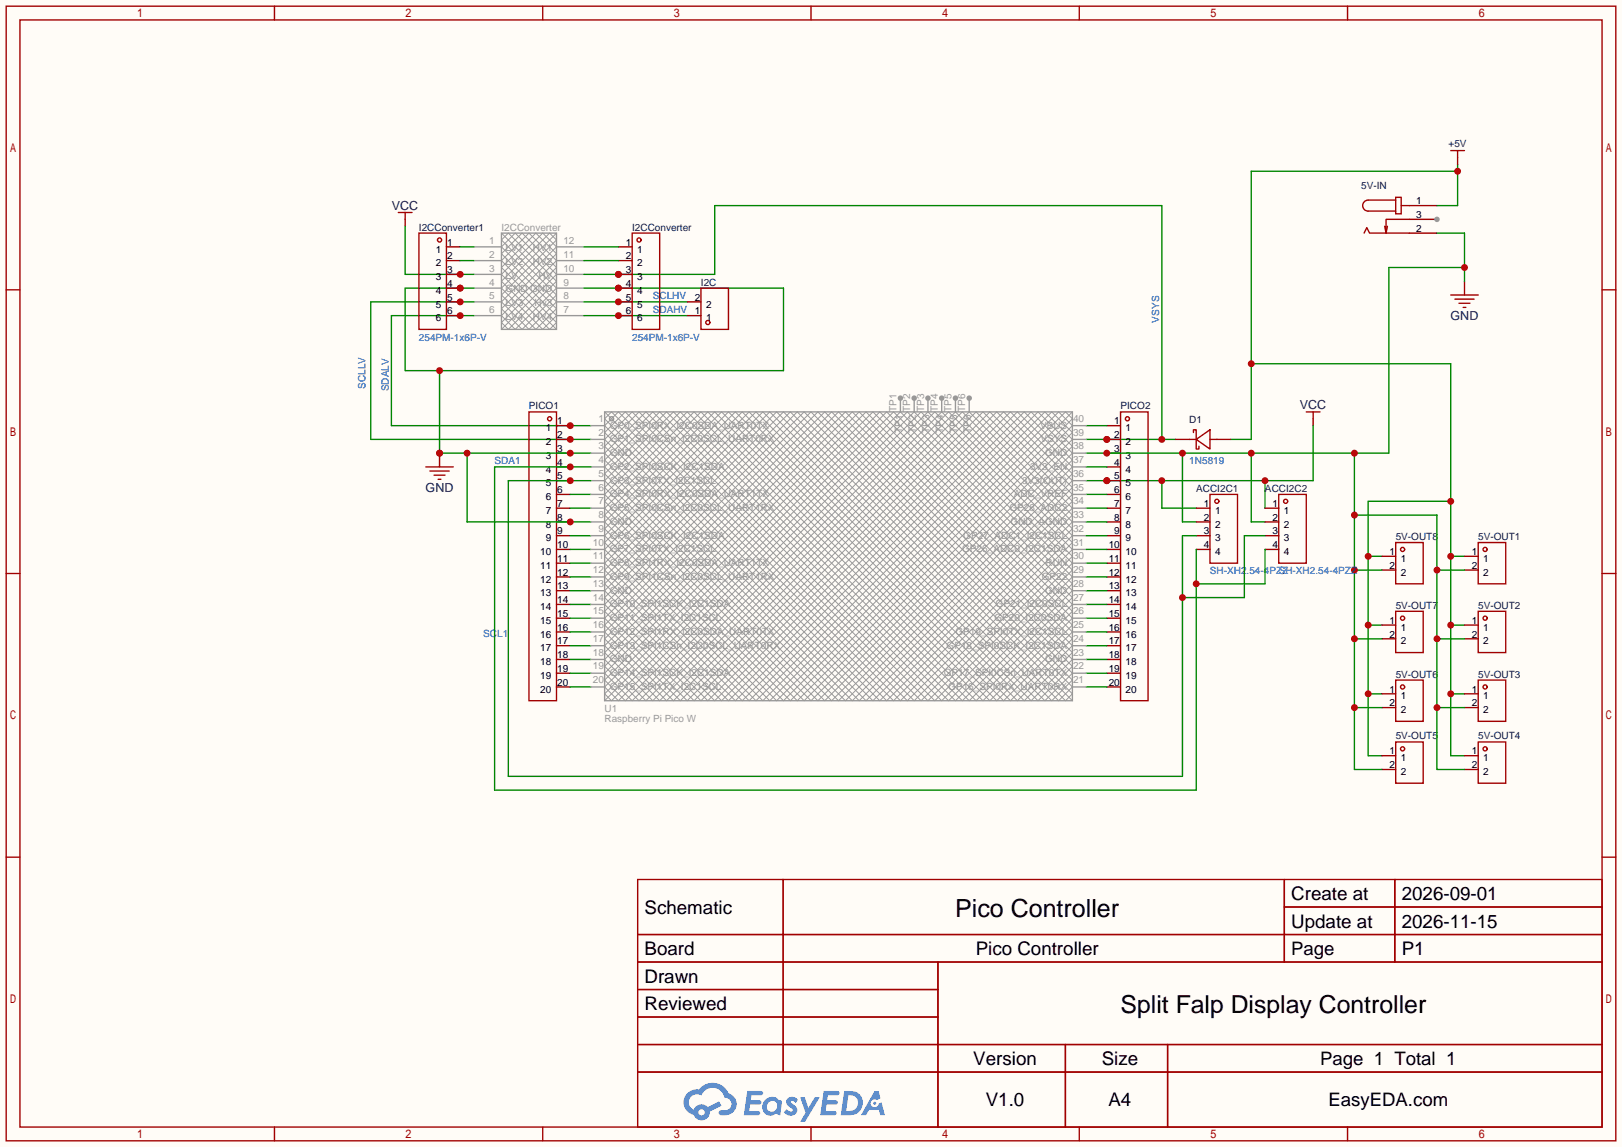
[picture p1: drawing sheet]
<svg xmlns="http://www.w3.org/2000/svg" width="299mm" height="212mm" viewBox="0 0 299 212" stroke-linecap="round" stroke-linejoin="round" font-family="sans-serif">
<path d="M0 0h299.5v211.8h-299.5z" fill="#fffcf7"/>
<g fill="none" stroke="#a10000" stroke-width=".25">
<path d="M1.1 1.1h297.2v209.6h-297.2zM3.7 3.7h292.1v204.5h-292.1zM50.7 1.1v2.6M100.2 1.1v2.6M149.7 1.1v2.6M199.3 1.1v2.6M248.8 1.1v2.6M1.1 53.5h2.6M295.8 53.5h2.5M1.1 105.9h2.6M295.8 105.9h2.5M1.1 158.3h2.6"/>
<path d="M295.8 158.3h2.5M117.7 162.4h178.1v45.8h-178.1zM117.7 172.6h178.1M117.7 177.7h178.1M144.6 162.4v35.6M173.2 177.7v30.5M237.1 162.4v15.3M237.1 167.5h58.7M257.5 162.4v15.3M117.7 182.8h55.5M117.7 192.9h178.1M117.7 187.8h55.5"/>
<path d="M117.7 198h178.1M196.7 192.9v15.3M215.6 192.9v15.3M50.7 208.2v2.5M100.2 208.2v2.5M149.7 208.2v2.5M199.3 208.2v2.5M248.8 208.2v2.5"/>
</g>
<g fill="#5487ff">
<path d="M145.5 202.8a1.3 1.3 0 0 1 1.8 .3l-.4 .6a.54 .54 0 0 0-.9-.2l.1 .2a1.58 1.58 0 0 1 1.1 1.6 1.43 1.43 0 0 1-2.5 .1l.5-.6a.64 .64 0 0 0 .5 .5 .64 .64 0 0 0 .7-.3l-.2-.2a1.6 1.6 0 0 1-1-1.6z"/>
<path d="M147.7 202.7h.9l.7 1.9 1.1-1.9h.9l-2.7 4.5h-.9l1-1.7z"/>
<path d="M138 201.5h1.6a1.31 1.31 0 0 1 1.2 .2 .4 .4 0 0 1-.3 .6h-1.8l-.1 .9h1.6a.4 .4 0 0 1 .4 .4 .4 .4 0 0 1-.4 .4h-1.7l-.2 1.2h.8a1.23 1.23 0 0 1 1.2 .2 .39 .39 0 0 1-.3 .6h-2.7z"/>
<path d="M152.1 201.5h1.6a1.32 1.32 0 0 1 1.3 .2 .39 .39 0 0 1-.4 .6h-1.7l-.2 .9h1.7a.4 .4 0 0 1 .3 .4 .4 .4 0 0 1-.4 .4h-1.7l-.2 1.2h.8a1.23 1.23 0 0 1 1.2 .2 .39 .39 0 0 1-.3 .6h-2.7z"/>
<path d="M161.5 201.5h.7l.4 1.3-.7 .4a.75 .75 0 0 0-1.1 .3 .75 .75 0 0 0 .5 1 .75 .75 0 0 0 .9-.6l.6-.3 .6 2.4h-.9l-.2-1h-1.9l-.5 1h-.9z"/>
<path d="M155.9 201.5l-.7 4.5h1.5a2.27 2.27 0 0 0 2.6-2.3 2.27 2.27 0 0 0-2.7-2.2zM156.6 202.3a1.5 1.5 0 0 1 1.8 1.5 1.5 1.5 0 0 1-1.9 1.4h-.3z"/>
<path d="M141.3 203.1a1.62 1.62 0 0 0-.4 2.1 1.62 1.62 0 0 0 2 .7l.4-.3 .3 .3 .5 .1 .3-2.5-.2-.3h-.4a1.58 1.58 0 0 0-2.5-.1zM141.9 203.6a.99 .99 0 0 1 1.6 .3 .99 .99 0 0 1-.9 1.4 .94 .94 0 0 1-1-.5 .94 .94 0 0 1 .3-1.2z"/>
<path d="M126.9 201.9a2.37 2.37 0 0 0 1.2 4 1.54 1.54 0 0 0 1.7 1 1.54 1.54 0 0 0 1.3-1.6l2.1-1.1-.5-.8-2 1.1a1.57 1.57 0 0 0-2.6 .4 1.5 1.5 0 0 1-.8-2.1 1.5 1.5 0 0 1 2.2-.5 2.23 2.23 0 0 1 2.3-1.4 2.23 2.23 0 0 1 2 1.8 1.16 1.16 0 0 1 1.2 1.1 1.16 1.16 0 0 1-1 1.3h-.7a.47 .47 0 0 0-.6 .3 .47 .47 0 0 0 .4 .6 2.23 2.23 0 0 0 2.3-.7 2.23 2.23 0 0 0 .4-2.3 2.16 2.16 0 0 0-1.3-1.1 3.2 3.2 0 0 0-5.4-.7l-1.2 .1zM129 205.4a.58 .58 0 0 1 1.1 0 .58 .58 0 0 1-1.1 0z"/>
<circle cx="161.5" cy="203.8" r=".28"/>
</g>
<path d="M260.2 40.5h5.1" fill="none" stroke="#870000" stroke-width=".25"/>
<circle cx="265.3" cy="40.5" r=".51" fill="#999"/>
<path d="M260.2 38h5.1M260.2 43.1h5.1M270.4 51.9v2.6" fill="none" stroke="#870000" stroke-width=".25"/>
<path d="M257.7 36.4h1v3.1h-1zM257.7 37h-5.1a1.02 1.02 0 0 0-1 1 1.02 1.02 0 0 0 1 1h5.1M258.7 38h1.5M251.8 43.1l.5-1.1 .6 1.1h7.3M256.2 41.8l-.3 1.3M260.2 40.5h-4.3v2.6l-.2-1.3M267.8 54.5h5.1M268.6 55.2h3.6M269.4 56h2M270.1 56.8h.5" fill="none" stroke="#a10000" stroke-width=".25"/>
<path d="M92.6 44.3l1.3-1.2 8.8 8.8-8.8 8.9-1.3-1.2 10.1-10.2-6.3-6.3-3.8 3.8 10.1 10.1-3.8 3.8-6.3-6.3 10.1-10.2-1.2-1.2-8.9 8.8 8.9 8.9 1.2-1.2-10.1-10.2 6.3-6.3 3.8 3.8-10.1 10.1 3.8 3.8 6.3-6.3zM92.6 43.1l10.1 10.1-7.6 7.6-2.5-2.5 10.1-10.2-5-5-5.1 5 10.1 10.2-2.5 2.5-7.6-7.6 10.1-10.1M92.6 60.8l10.1-10.1-7.6-7.6-2.5 2.5 10.1 10.2-5 5-5.1-5 10.1-10.2-2.5-2.5-7.6 7.6 10.1 10.1" fill="none" stroke="#999" stroke-width=".18"/>
<g fill="none" stroke="#999" stroke-width=".25">
<path d="M87.5 58.3h5.1M87.5 55.8h5.1M87.5 53.2h5.1M87.5 50.7h5.1M87.5 48.1h5.1M87.5 45.6h5.1M92.6 43.1h10.1v17.7h-10.1zM102.7 58.3h5.1M102.7 55.8h5.1M102.7 53.2h5.1M102.7 50.7h5.1M102.7 48.1h5.1"/>
<path d="M102.7 45.6h5.1"/>
</g>
<path d="M269.1 30.4v7.6h-3.8M269.1 31.6h-38.1v49.6h-3.8M231 67.2h36.8v72.4h2.6M267.8 92.6h-15.2v47h2.5M252.6 115.4h2.5M252.6 102.7h2.5M267.8 115.4h2.6M267.8 102.7h2.6M252.6 128.1h2.5M267.8 128.1h2.6" fill="none" stroke="#008700" stroke-width=".25"/>
<g fill="#c00">
<circle cx="269.1" cy="31.6" r=".63"/>
<circle cx="231" cy="67.2" r=".63"/>
<circle cx="267.8" cy="92.6" r=".63"/>
<circle cx="267.8" cy="102.7" r=".63"/>
<circle cx="267.8" cy="115.4" r=".63"/>
<circle cx="267.8" cy="128.1" r=".63"/>
<circle cx="252.6" cy="102.7" r=".63"/>
<circle cx="252.6" cy="115.4" r=".63"/>
<circle cx="252.6" cy="128.1" r=".63"/>
</g>
<path d="M269.1 29.1v1.3M242.4 77.3v1.3" fill="none" stroke="#870000" stroke-width=".25"/>
<path d="M267.8 27.8h2.6M269.1 27.8v1.3M241.2 76.1h2.5M242.4 76.1v1.2" fill="none" stroke="#a10000" stroke-width=".25"/>
<path d="M242.4 78.6v10.2h-41.9M214.5 88.8v5.1h6.4M233.6 88.8v5.1" fill="none" stroke="#008700" stroke-width=".25"/>
<g fill="#c00">
<circle cx="233.6" cy="88.8" r=".63"/>
<circle cx="214.5" cy="88.8" r=".63"/>
<circle cx="204.3" cy="88.8" r=".63"/>
</g>
<path d="M107.8 50.7h24.2v-12.7h82.5v43.2M200.5 81.2h16.5" fill="none" stroke="#008700" stroke-width=".25"/>
<g fill="#c00">
<circle cx="204.3" cy="81.2" r=".63"/>
<circle cx="214.5" cy="81.2" r=".63"/>
<circle cx="114.2" cy="50.7" r=".63"/>
</g>
<path d="M74.8 41.8v8.9h12.7M87.5 58.3h-15.2v20.3h36.8M87.5 55.8h-19v25.4h40.6" fill="none" stroke="#008700" stroke-width=".25"/>
<g fill="none" stroke="#870000" stroke-width=".25">
<path d="M74.8 40.5v1.3M204.3 78.6h2.6M204.3 81.2h2.6M255.1 102.7h2.6M255.1 105.3h2.6M255.1 115.4h2.6M255.1 118h2.6M270.4 102.7h2.5M270.4 105.3h2.5M270.4 115.4h2.5M270.4 118h2.5M255.1 128.1h2.6"/>
<path d="M255.1 130.7h2.6M255.1 139.6h2.6M270.4 128.1h2.5M270.4 130.7h2.5M270.4 139.6h2.5M255.1 142.1h2.6M270.4 142.1h2.5"/>
</g>
<g fill="none" stroke="#a10000" stroke-width=".25">
<path d="M73.5 39.2h2.6M74.8 39.2v1.3M206.9 76.1h5.1v53.3h-5.1zM257.7 100.2h5.1v7.6h-5.1zM257.7 112.9h5.1v7.6h-5.1zM272.9 100.2h5.1v7.6h-5.1zM272.9 112.9h5.1v7.6h-5.1zM257.7 125.6h5.1v7.6h-5.1zM257.7 137h5.1v7.7h-5.1zM272.9 125.6h5.1v7.6h-5.1zM272.9 137h5.1v7.7h-5.1z"/>
<circle cx="208.2" cy="77.3" r=".38"/>
<circle cx="259" cy="114.2" r=".38"/>
<circle cx="259" cy="101.5" r=".38"/>
<circle cx="274.2" cy="101.5" r=".38"/>
<circle cx="274.2" cy="114.2" r=".38"/>
<circle cx="259" cy="126.9" r=".38"/>
<circle cx="259" cy="138.3" r=".38"/>
<circle cx="274.2" cy="138.3" r=".38"/>
<circle cx="274.2" cy="126.9" r=".38"/>
</g>
<circle cx="204.3" cy="81.2" r=".63" fill="#c00"/>
<path d="M204.3 83.7h2.6M204.3 86.2h2.6M204.3 88.8h2.6" fill="none" stroke="#870000" stroke-width=".25"/>
<circle cx="204.3" cy="88.8" r=".63" fill="#c00"/>
<g fill="none" stroke="#870000" stroke-width=".25">
<path d="M204.3 91.3h2.6M204.3 93.9h2.6M204.3 96.4h2.6M204.3 98.9h2.6M204.3 101.5h2.6M204.3 104h2.6M204.3 106.6h2.6M204.3 109.1h2.6M204.3 111.6h2.6M204.3 114.2h2.6M204.3 116.7h2.6M204.3 119.3h2.6"/>
<path d="M204.3 121.8h2.6M204.3 124.3h2.6M204.3 126.9h2.6"/>
</g>
<g fill="none" stroke="#008700" stroke-width=".25">
<path d="M265.3 43.1h5.1v8.8M270.4 49.4h-14v34.3h-55.9M200.5 78.6h3.8M200.5 96.4h3.8M200.5 93.9h3.8M200.5 91.3h3.8M200.5 86.2h3.8M218.3 83.7v12.7h2.6M231 83.7v12.7h2.6M250.1 83.7v58.4h5M250.1 95.1h15.2v47h5.1M200.5 119.3h3.8"/>
<path d="M200.5 116.7h3.8M200.5 114.2h3.8M200.5 111.6h3.8M200.5 109.1h3.8M200.5 106.6h3.8M200.5 104h3.8M250.1 118h5M250.1 105.3h5M265.3 118h5.1M265.3 105.3h5.1M200.5 126.9h3.8M200.5 124.3h3.8"/>
<path d="M200.5 121.8h3.8M250.1 130.7h5M265.3 130.7h5.1"/>
</g>
<g fill="#c00">
<circle cx="270.4" cy="49.4" r=".63"/>
<circle cx="250.1" cy="83.7" r=".63"/>
<circle cx="250.1" cy="95.1" r=".63"/>
<circle cx="250.1" cy="105.3" r=".63"/>
<circle cx="250.1" cy="118" r=".63"/>
<circle cx="250.1" cy="130.7" r=".63"/>
<circle cx="265.3" cy="105.3" r=".63"/>
<circle cx="265.3" cy="118" r=".63"/>
<circle cx="265.3" cy="130.7" r=".63"/>
<circle cx="231" cy="83.7" r=".63"/>
<circle cx="218.3" cy="83.7" r=".63"/>
<circle cx="204.3" cy="83.7" r=".63"/>
</g>
<g fill="none" stroke="#a10000" stroke-width=".25">
<path d="M97.7 76.1h5v53.3h-5z"/>
<circle cx="101.5" cy="77.3" r=".38"/>
</g>
<path d="M102.7 78.6h2.6" fill="none" stroke="#870000" stroke-width=".25"/>
<circle cx="105.3" cy="78.6" r=".63" fill="#c00"/>
<path d="M102.7 81.2h2.6" fill="none" stroke="#870000" stroke-width=".25"/>
<circle cx="105.3" cy="81.2" r=".63" fill="#c00"/>
<g fill="none" stroke="#870000" stroke-width=".25">
<path d="M102.7 83.7h2.6M102.7 86.2h2.6M102.7 88.8h2.6M102.7 91.3h2.6M102.7 93.9h2.6M102.7 96.4h2.6M102.7 98.9h2.6M102.7 101.5h2.6M102.7 104h2.6M102.7 106.6h2.6M102.7 109.1h2.6M102.7 111.6h2.6"/>
<path d="M102.7 114.2h2.6M102.7 116.7h2.6M102.7 119.3h2.6M102.7 121.8h2.6M102.7 124.3h2.6M102.7 126.9h2.6"/>
</g>
<path d="M87.5 53.2h-12.7v15.3h69.9v-15.3h-36.9M81.2 68.5v15.2h27.9M86.2 83.7v12.7h22.9M105.3 91.3h3.8M105.3 93.9h3.8" fill="none" stroke="#008700" stroke-width=".25"/>
<g fill="#c00">
<circle cx="105.3" cy="96.4" r=".63"/>
<circle cx="86.2" cy="83.7" r=".63"/>
<circle cx="81.2" cy="83.7" r=".63"/>
<circle cx="81.2" cy="68.5" r=".63"/>
<circle cx="85" cy="53.2" r=".63"/>
<circle cx="114.2" cy="53.2" r=".63"/>
<circle cx="105.3" cy="83.7" r=".63"/>
</g>
<path d="M105.3 98.9h3.8M105.3 101.5h3.8M105.3 104h3.8M105.3 106.6h3.8M105.3 109.1h3.8M105.3 111.6h3.8M105.3 114.2h3.8M105.3 116.7h3.8M105.3 119.3h3.8M105.3 121.8h3.8M105.3 124.3h3.8M105.3 126.9h3.8" fill="none" stroke="#008700" stroke-width=".25"/>
<path d="M81.2 83.7v2.5M217 81.2h2.6M224.7 81.2h2.5" fill="none" stroke="#870000" stroke-width=".25"/>
<path d="M220.3 79.9v-.5h.6v3.5h.5v-.5M219.6 81.2h1.3M220.9 81.2l2.5-1.8v3.5zM223.4 81.2h1.3" fill="none" stroke="#a10000" stroke-width=".25"/>
<circle cx="81.2" cy="83.7" r=".63" fill="#c00"/>
<path d="M78.6 86.2h5.1M79.4 87h3.5M80.1 87.8h2.1M80.9 88.5h.5" fill="none" stroke="#a10000" stroke-width=".25"/>
<path d="M107.8 55.8h19.1M107.8 58.3h19.1" fill="none" stroke="#008700" stroke-width=".25"/>
<path d="M111.6 77.3l1.3-1.2 53.3 53.3 31.8-31.7-21.6-21.6-53.3 53.3-11.5-11.4 41.9-41.9 44.5 44.4-8.9 8.9-53.3-53.3-24.2 24.1 29.2 29.2 53.4-53.3 3.8 3.8-49.5 49.5-36.9-36.8 16.5-16.5 53.4 53.3 16.5-16.5-36.8-36.8-49.6 49.5 3.8 3.8 53.4-53.3 29.2 29.2-24.1 24.1-53.4-53.3-8.9 8.9 44.5 44.4 41.9-41.9-11.4-11.4-53.4 53.3-21.6-21.6 31.8-31.7 53.3 53.3 1.3-1.3-52.1-52-34.3 34.3 19.1 19 53.3-53.3 14 13.9-39.4 39.4-47-47 6.4-6.3 53.3 53.3 26.7-26.7-26.7-26.6-53.3 53.3-6.4-6.3 47-47 39.4 39.3-14 14-53.3-53.3-19.1 19 34.3 34.3 52.1-52.1-1.3-1.2-53.3 53.3-31.8-31.7 21.6-21.6 53.4 53.3 11.4-11.4-41.9-41.9-44.5 44.4 8.9 8.9 53.4-53.3 24.1 24.1-29.2 29.2-53.4-53.3-3.8 3.8 49.6 49.5 36.8-36.8-16.5-16.5-53.4 53.3-16.5-16.5 36.9-36.8 49.5 49.5-3.8 3.8-53.4-53.3-29.2 29.2 24.2 24.1 53.3-53.3 8.9 8.9-44.5 44.4-41.9-41.9 11.5-11.4 53.3 53.3 21.6-21.6-31.8-31.7-53.3 53.3-1.3-1.3 52.1-52 34.3 34.3-19.1 19-53.3-53.3-14 13.9 39.4 39.4 47-47-6.4-6.3-53.3 53.3-26.7-26.7 26.7-26.6 53.3 53.3 6.4-6.3-47-47-39.4 39.3 14 14 53.3-53.3 19.1 19-34.3 34.3zM111.6 76.1l53.4 53.3 33-33-20.3-20.3-53.4 53.3-12.7-12.7 40.7-40.6 45.7 45.7-7.6 7.6-53.4-53.3-25.4 25.4 28 27.9 53.3-53.3 5.1 5.1-48.3 48.2-38.1-38.1 15.3-15.2 53.3 53.3 17.8-17.8-35.6-35.5-50.8 50.8 2.6 2.5 53.3-53.3 30.5 30.5-22.9 22.8-53.3-53.3-10.2 10.1 43.2 43.2 43.2-43.2-10.2-10.1-53.3 53.3-22.9-22.8 30.5-30.5 53.4 53.3 2.5-2.5-50.8-50.8-35.6 35.5 17.8 17.8 53.4-53.3 15.2 15.2-38.1 38.1-48.3-48.2 5.1-5.1 53.4 53.3 27.9-27.9-25.4-25.4-53.3 53.3-7.7-7.6 45.8-45.7 40.6 40.6-12.7 12.7-53.3-53.3-20.4 20.3 33.1 33 53.3-53.3M113.1 77l.1 .2M113.2 77.5l-.1 .2M111.6 129.4l53.4-53.3 33 33-20.3 20.3-53.4-53.3-12.7 12.7 40.7 40.6 45.7-45.7-7.6-7.6-53.4 53.3-25.4-25.4 28-27.9 53.3 53.3 5.1-5.1-48.3-48.2-38.1 38.1 15.3 15.2 53.3-53.3 17.8 17.8-35.6 35.5-50.8-50.8 2.6-2.5 53.3 53.3 30.5-30.5-22.9-22.8-53.3 53.3-10.2-10.1 43.2-43.2 43.2 43.2-10.2 10.1-53.3-53.3-22.9 22.8 30.5 30.5 53.4-53.3 2.5 2.5-50.8 50.8-35.6-35.5 17.8-17.8 53.4 53.3 15.2-15.2-38.1-38.1-48.3 48.2 5.1 5.1 53.4-53.3 27.9 27.9-25.4 25.4-53.3-53.3-7.7 7.6 45.8 45.7 40.6-40.6-12.7-12.7-53.3 53.3-20.4-20.3 33.1-33 53.3 53.3" fill="none" stroke="#999" stroke-width=".18"/>
<g fill="none" stroke="#999" stroke-width=".25">
<path d="M109.1 78.6h2.5M111.6 76.1h86.4v53.3h-86.4zM166.2 73.5v2.6M198 78.6h2.5M109.1 81.2h2.5M109.1 83.7h2.5M109.1 86.2h2.5M109.1 88.8h2.5M109.1 91.3h2.5M109.1 93.9h2.5M109.1 96.4h2.5M109.1 98.9h2.5"/>
<path d="M198 81.2h2.5M198 83.7h2.5M198 86.2h2.5M198 88.8h2.5M198 91.3h2.5M198 93.9h2.5M198 96.4h2.5M198 98.9h2.5M109.1 101.5h2.5M109.1 104h2.5M109.1 106.6h2.5M109.1 109.1h2.5"/>
<path d="M109.1 111.6h2.5M109.1 114.2h2.5M109.1 116.7h2.5M109.1 119.3h2.5M198 101.5h2.5M198 104h2.5M198 106.6h2.5M198 109.1h2.5M198 111.6h2.5M198 114.2h2.5M198 116.7h2.5M198 119.3h2.5"/>
<path d="M109.1 121.8h2.5M109.1 124.3h2.5M109.1 126.9h2.5M198 121.8h2.5M198 124.3h2.5M198 126.9h2.5"/>
<circle cx="112.9" cy="77.3" r=".38"/>
</g>
<circle cx="166.2" cy="73.5" r=".51" fill="#999"/>
<path d="M168.8 73.5v2.6" fill="none" stroke="#999" stroke-width=".25"/>
<circle cx="168.8" cy="73.5" r=".51" fill="#999"/>
<path d="M171.3 73.5v2.6" fill="none" stroke="#999" stroke-width=".25"/>
<circle cx="171.3" cy="73.5" r=".51" fill="#999"/>
<path d="M173.9 73.5v2.6" fill="none" stroke="#999" stroke-width=".25"/>
<circle cx="173.9" cy="73.5" r=".51" fill="#999"/>
<path d="M176.4 73.5v2.6" fill="none" stroke="#999" stroke-width=".25"/>
<circle cx="176.4" cy="73.5" r=".51" fill="#999"/>
<path d="M178.9 73.5v2.6" fill="none" stroke="#999" stroke-width=".25"/>
<circle cx="178.9" cy="73.5" r=".51" fill="#999"/>
<g fill="none" stroke="#a10000" stroke-width=".25">
<path d="M223.4 91.3h5.1v12.7h-5.1zM236.1 91.3h5.1v12.7h-5.1z"/>
<circle cx="224.7" cy="92.6" r=".38"/>
<circle cx="237.4" cy="92.6" r=".38"/>
</g>
<path d="M220.9 93.9h2.5M220.9 96.4h2.5M220.9 98.9h2.5M233.6 93.9h2.5M233.6 96.4h2.5M233.6 98.9h2.5M220.9 101.5h2.5M233.6 101.5h2.5" fill="none" stroke="#870000" stroke-width=".25"/>
<path d="M109.1 88.8h-15.2v54.6h124.4v-44.5h2.6M233.6 98.9h-3.9v11.5h-11.4" fill="none" stroke="#008700" stroke-width=".25"/>
<g fill="#c00">
<circle cx="105.3" cy="88.8" r=".63"/>
<circle cx="218.3" cy="110.4" r=".63"/>
</g>
<path d="M109.1 86.2h-17.8v59.7h129.6v-44.4M200.5 98.9h3.8M233.6 101.5v6.3h-12.7" fill="none" stroke="#008700" stroke-width=".25"/>
<g fill="#c00">
<circle cx="105.3" cy="86.2" r=".63"/>
<circle cx="220.9" cy="107.8" r=".63"/>
</g>
<path d="M200.5 101.5h3.8" fill="none" stroke="#008700" stroke-width=".25"/>
<g fill="none" stroke="#a10000" stroke-width=".25">
<path d="M116.7 43.1h5.1v17.7h-5.1zM129.4 53.2h5.1v7.6h-5.1z"/>
<circle cx="118" cy="44.3" r=".38"/>
<circle cx="130.7" cy="59.6" r=".38"/>
</g>
<path d="M114.2 45.6h2.5M114.2 48.1h2.5M114.2 50.7h2.5M126.9 58.3h2.5M126.9 55.8h2.5" fill="none" stroke="#870000" stroke-width=".25"/>
<circle cx="114.2" cy="50.7" r=".63" fill="#c00"/>
<path d="M114.2 53.2h2.5" fill="none" stroke="#870000" stroke-width=".25"/>
<circle cx="114.2" cy="53.2" r=".63" fill="#c00"/>
<path d="M114.2 55.8h2.5" fill="none" stroke="#870000" stroke-width=".25"/>
<circle cx="114.2" cy="55.8" r=".63" fill="#c00"/>
<path d="M114.2 58.3h2.5" fill="none" stroke="#870000" stroke-width=".25"/>
<circle cx="114.2" cy="58.3" r=".63" fill="#c00"/>
<path d="M107.8 48.1h6.4M107.8 45.6h6.4" fill="none" stroke="#008700" stroke-width=".25"/>
<g fill="none" stroke="#a10000" stroke-width=".25">
<path d="M77.3 43.1h5.1v17.7h-5.1z"/>
<circle cx="81.2" cy="44.3" r=".38"/>
</g>
<path d="M82.4 45.6h2.6M82.4 48.1h2.6M82.4 50.7h2.6" fill="none" stroke="#870000" stroke-width=".25"/>
<circle cx="85" cy="50.7" r=".63" fill="#c00"/>
<path d="M82.4 53.2h2.6" fill="none" stroke="#870000" stroke-width=".25"/>
<circle cx="85" cy="53.2" r=".63" fill="#c00"/>
<path d="M82.4 55.8h2.6" fill="none" stroke="#870000" stroke-width=".25"/>
<circle cx="85" cy="55.8" r=".63" fill="#c00"/>
<path d="M82.4 58.3h2.6" fill="none" stroke="#870000" stroke-width=".25"/>
<circle cx="85" cy="58.3" r=".63" fill="#c00"/>
<path d="M85 48.1h2.5M85 45.6h2.5" fill="none" stroke="#008700" stroke-width=".25"/>
<g font-size="4.6">
<text x="176.4" y="169.4">Pico Controller</text>
<text x="206.9" y="187.1">Split Falp Display Controller</text>
</g>
<g font-size="3.5">
<text x="238.4" y="166.2">Create at</text>
<text x="258.8" y="166.2">2026-09-01</text>
<text x="119" y="168.8">Schematic</text>
<text x="238.4" y="171.3">Update at</text>
<text x="258.8" y="171.3">2026-11-15</text>
<text x="119" y="176.4">Board</text>
<text x="180.1" y="176.4">Pico Controller</text>
<text x="258.8" y="176.4">P1</text>
<text x="119" y="181.5">Drawn</text>
<text x="119" y="186.6">Reviewed</text>
<text x="179.7" y="196.7">Version</text>
<text x="203.4" y="196.7">Size</text>
<text x="182" y="204.3">V1.0</text>
<text x="204.7" y="204.3">A4</text>
</g>
<g font-size="3.4">
<text x="238.4" y="176.4">Page</text>
<text x="243.7" y="196.7">Page 1 Total 1</text>
<text x="245.3" y="204.3">EasyEDA.com</text>
</g>
<g font-size="2.3" fill="#000080">
<text x="72.4" y="38.8">VCC</text>
<text x="267.8" y="59.1">GND</text>
<text x="240" y="75.6">VCC</text>
<text x="78.6" y="90.9">GND</text>
</g>
<g font-size="1.8" fill="#000080">
<text x="267.4" y="27.1">+5V</text>
<text x="251.3" y="35">5V-IN</text>
<text x="77.3" y="42.6">I2CConverter1</text>
<text x="116.7" y="42.6">I2CConverter</text>
<text x="129.4" y="52.8">I2C</text>
<text x="97.7" y="75.6">PICO1</text>
<text x="206.9" y="75.6">PICO2</text>
<text x="219.6" y="78.2">D1</text>
<text x="220.9" y="90.9">ACCI2C1</text>
<text x="233.6" y="90.9">ACCI2C2</text>
<text x="257.7" y="99.7">5V-OUT8</text>
<text x="272.9" y="99.7">5V-OUT1</text>
<text x="257.7" y="112.4">5V-OUT7</text>
<text x="272.9" y="112.4">5V-OUT2</text>
<text x="257.7" y="125.1">5V-OUT6</text>
<text x="272.9" y="125.1">5V-OUT3</text>
<text x="257.7" y="136.6">5V-OUT5</text>
<text x="272.9" y="136.6">5V-OUT4</text>
</g>
<g font-size="1.8">
<text x="261.5" y="40.3">3</text>
<text x="261.5" y="37.7">1</text>
<text x="80.5" y="46.6">1</text>
<text x="82.5" y="45.4">1</text>
<text x="82.5" y="47.9">2</text>
<text x="115.6" y="45.4">1</text>
<text x="115.6" y="47.9">2</text>
<text x="117.7" y="46.6">1</text>
<text x="261.5" y="42.8">2</text>
<text x="80.5" y="49.2">2</text>
<text x="80.5" y="51.7">3</text>
<text x="82.5" y="50.4">3</text>
<text x="82.5" y="53">4</text>
<text x="115.6" y="50.4">3</text>
<text x="115.6" y="53">4</text>
<text x="117.7" y="49.2">2</text>
<text x="117.7" y="51.7">3</text>
<text x="80.5" y="54.3">4</text>
<text x="80.5" y="56.8">5</text>
<text x="80.5" y="59.3">6</text>
<text x="82.5" y="55.5">5</text>
<text x="82.5" y="58.1">6</text>
<text x="115.6" y="55.5">5</text>
<text x="115.6" y="58.1">6</text>
<text x="117.7" y="54.3">4</text>
<text x="117.7" y="56.8">5</text>
<text x="117.7" y="59.3">6</text>
<text x="128.3" y="58.1">1</text>
<text x="128.3" y="55.5">2</text>
<text x="130.4" y="59.3">1</text>
<text x="130.4" y="56.8">2</text>
<text x="100.8" y="79.7">1</text>
<text x="100.8" y="82.2">2</text>
<text x="102.9" y="78.4">1</text>
<text x="102.9" y="80.9">2</text>
<text x="102.9" y="83.5">3</text>
<text x="205.7" y="78.4">1</text>
<text x="205.7" y="80.9">2</text>
<text x="205.7" y="83.5">3</text>
<text x="207.8" y="79.7">1</text>
<text x="207.8" y="82.2">2</text>
<text x="100.8" y="84.7">3</text>
<text x="100.8" y="87.3">4</text>
<text x="100.8" y="89.8">5</text>
<text x="102.9" y="86">4</text>
<text x="102.9" y="88.5">5</text>
<text x="205.7" y="86">4</text>
<text x="205.7" y="88.5">5</text>
<text x="207.8" y="84.7">3</text>
<text x="207.8" y="87.3">4</text>
<text x="207.8" y="89.8">5</text>
<text x="100.8" y="92.4">6</text>
<text x="100.8" y="94.9">7</text>
<text x="102.9" y="91.1">6</text>
<text x="102.9" y="93.6">7</text>
<text x="205.7" y="91.1">6</text>
<text x="205.7" y="93.6">7</text>
<text x="207.8" y="92.4">6</text>
<text x="207.8" y="94.9">7</text>
<text x="222.2" y="93.6">1</text>
<text x="224.3" y="94.9">1</text>
<text x="234.9" y="93.6">1</text>
<text x="237" y="94.9">1</text>
<text x="100.8" y="97.4">8</text>
<text x="100.8" y="100">9</text>
<text x="102.9" y="96.2">8</text>
<text x="102.9" y="98.7">9</text>
<text x="102.9" y="101.2">10</text>
<text x="204.7" y="101.2">10</text>
<text x="205.7" y="96.2">8</text>
<text x="205.7" y="98.7">9</text>
<text x="207.8" y="97.4">8</text>
<text x="207.8" y="100">9</text>
<text x="222.2" y="96.2">2</text>
<text x="222.2" y="98.7">3</text>
<text x="222.2" y="101.2">4</text>
<text x="224.3" y="97.4">2</text>
<text x="224.3" y="100">3</text>
<text x="234.9" y="96.2">2</text>
<text x="234.9" y="98.7">3</text>
<text x="234.9" y="101.2">4</text>
<text x="237" y="97.4">2</text>
<text x="237" y="100">3</text>
<text x="99.7" y="102.5">10</text>
<text x="99.7" y="105.1">11</text>
<text x="99.7" y="107.6">12</text>
<text x="102.9" y="103.8">11</text>
<text x="102.9" y="106.3">12</text>
<text x="204.7" y="103.8">11</text>
<text x="204.7" y="106.3">12</text>
<text x="207.8" y="102.5">10</text>
<text x="207.8" y="105.1">11</text>
<text x="207.8" y="107.6">12</text>
<text x="224.3" y="102.5">4</text>
<text x="237" y="102.5">4</text>
<text x="256.5" y="102.5">1</text>
<text x="256.5" y="105.1">2</text>
<text x="258.6" y="103.8">1</text>
<text x="258.6" y="106.3">2</text>
<text x="271.8" y="102.5">1</text>
<text x="271.8" y="105.1">2</text>
<text x="273.9" y="103.8">1</text>
<text x="273.9" y="106.3">2</text>
<text x="99.7" y="110.1">13</text>
<text x="99.7" y="112.7">14</text>
<text x="102.9" y="108.9">13</text>
<text x="102.9" y="111.4">14</text>
<text x="102.9" y="113.9">15</text>
<text x="204.7" y="108.9">13</text>
<text x="204.7" y="111.4">14</text>
<text x="204.7" y="113.9">15</text>
<text x="207.8" y="110.1">13</text>
<text x="207.8" y="112.7">14</text>
<text x="99.7" y="115.2">15</text>
<text x="99.7" y="117.8">16</text>
<text x="102.9" y="116.5">16</text>
<text x="102.9" y="119">17</text>
<text x="204.7" y="116.5">16</text>
<text x="204.7" y="119">17</text>
<text x="207.8" y="115.2">15</text>
<text x="207.8" y="117.8">16</text>
<text x="256.5" y="115.2">1</text>
<text x="256.5" y="117.8">2</text>
<text x="258.6" y="116.5">1</text>
<text x="258.6" y="119">2</text>
<text x="271.8" y="115.2">1</text>
<text x="271.8" y="117.8">2</text>
<text x="273.9" y="116.5">1</text>
<text x="273.9" y="119">2</text>
<text x="99.7" y="120.3">17</text>
<text x="99.7" y="122.8">18</text>
<text x="99.7" y="125.4">19</text>
<text x="102.9" y="121.6">18</text>
<text x="102.9" y="124.1">19</text>
<text x="204.7" y="121.6">18</text>
<text x="204.7" y="124.1">19</text>
<text x="207.8" y="120.3">17</text>
<text x="207.8" y="122.8">18</text>
<text x="207.8" y="125.4">19</text>
<text x="99.7" y="127.9">20</text>
<text x="102.9" y="126.6">20</text>
<text x="204.7" y="126.6">20</text>
<text x="207.8" y="127.9">20</text>
<text x="256.5" y="127.9">1</text>
<text x="256.5" y="130.5">2</text>
<text x="258.6" y="129.2">1</text>
<text x="258.6" y="131.7">2</text>
<text x="271.8" y="127.9">1</text>
<text x="271.8" y="130.5">2</text>
<text x="273.9" y="129.2">1</text>
<text x="273.9" y="131.7">2</text>
<text x="256.5" y="139.3">1</text>
<text x="256.5" y="141.9">2</text>
<text x="258.6" y="140.6">1</text>
<text x="258.6" y="143.2">2</text>
<text x="271.8" y="139.3">1</text>
<text x="271.8" y="141.9">2</text>
<text x="273.9" y="140.6">1</text>
<text x="273.9" y="143.2">2</text>
</g>
<g font-size="1.8" fill="#999">
<text x="90.3" y="47.7">2</text>
<text x="90.3" y="45.1">1</text>
<text x="92.6" y="42.6">I2CConverter</text>
<text x="93.3" y="46.4">LV1</text>
<text x="98.4" y="46.4">HV1</text>
<text x="104" y="47.7">11</text>
<text x="104" y="45.1">12</text>
<text x="90.3" y="52.8">4</text>
<text x="90.3" y="50.2">3</text>
<text x="93.3" y="51.5">LV</text>
<text x="93.3" y="48.9">LV2</text>
<text x="98.4" y="48.9">HV2</text>
<text x="99.4" y="51.5">HV</text>
<text x="104" y="52.8">9</text>
<text x="104" y="50.2">10</text>
<text x="90.3" y="57.8">6</text>
<text x="90.3" y="55.3">5</text>
<text x="93.3" y="59.1">LV4</text>
<text x="93.3" y="56.6">LV3</text>
<text x="93.3" y="54">GND GND</text>
<text x="98.4" y="59.1">HV4</text>
<text x="98.7" y="56.6">Hv3</text>
<text x="104" y="57.8">7</text>
<text x="104" y="55.3">8</text>
<text x="110.5" y="77.9">1</text>
<text x="165.5" y="76.1" transform="rotate(-90 165.5 76.1)">TP1</text>
<text x="168.1" y="76.1" transform="rotate(-90 168.1 76.1)">TP2</text>
<text x="170.6" y="76.1" transform="rotate(-90 170.6 76.1)">TP3</text>
<text x="173.1" y="76.1" transform="rotate(-90 173.1 76.1)">TP4</text>
<text x="175.7" y="76.1" transform="rotate(-90 175.7 76.1)">TP5</text>
<text x="178.2" y="76.1" transform="rotate(-90 178.2 76.1)">TP6</text>
<text x="198.1" y="77.9">40</text>
<text x="110.5" y="80.4">2</text>
<text x="110.5" y="83">3</text>
<text x="112.6" y="79.2">GP0_SPI0RX_I2C0SDA_UART0TX</text>
<text x="112.6" y="81.7">GP1_SPI0CSn_I2C0SCL_UART0RX</text>
<text x="166.5" y="80" transform="rotate(-90 166.5 80)">TP1</text>
<text x="169.1" y="80" transform="rotate(-90 169.1 80)">TP2</text>
<text x="171.6" y="80" transform="rotate(-90 171.6 80)">TP3</text>
<text x="174.2" y="80" transform="rotate(-90 174.2 80)">TP4</text>
<text x="176.7" y="80" transform="rotate(-90 176.7 80)">TP5</text>
<text x="179.2" y="80" transform="rotate(-90 179.2 80)">TP6</text>
<text x="192" y="79.2">VBUS</text>
<text x="192.1" y="81.7">VSYS</text>
<text x="198.1" y="83">38</text>
<text x="198.1" y="80.4">39</text>
<text x="110.5" y="85.5">4</text>
<text x="110.5" y="88.1">5</text>
<text x="112.6" y="84.2">GND</text>
<text x="112.6" y="86.8">GP2_SPI0SCK_I2C1SDA</text>
<text x="112.6" y="89.3">GP3_SPI0TX_I2C1SCL</text>
<text x="188.7" y="89.3">3V3(OUT)</text>
<text x="190.2" y="86.8">3V3_EN</text>
<text x="192.9" y="84.2">GND</text>
<text x="198.1" y="88.1">36</text>
<text x="198.1" y="85.5">37</text>
<text x="110.5" y="90.6">6</text>
<text x="110.5" y="93.1">7</text>
<text x="110.5" y="95.7">8</text>
<text x="112.6" y="91.9">GP4_SPI0RX_I2C0SDA_UART1TX</text>
<text x="112.6" y="94.4">GP5_SPI0CSn_I2C0SCL_UART1RX</text>
<text x="186.4" y="94.4">GP28_ADC2</text>
<text x="187.2" y="91.9">ADC_VREF</text>
<text x="198.1" y="95.7">33</text>
<text x="198.1" y="93.1">34</text>
<text x="198.1" y="90.6">35</text>
<text x="109.5" y="100.8">10</text>
<text x="110.5" y="98.2">9</text>
<text x="112.6" y="96.9">GND</text>
<text x="112.6" y="99.5">GP6_SPI0SCK_I2C1SDA</text>
<text x="177.9" y="99.5">GP27_ADC1_I2C1SCL</text>
<text x="186.6" y="96.9">GND_AGND</text>
<text x="198.1" y="100.8">31</text>
<text x="198.1" y="98.2">32</text>
<text x="109.5" y="103.3">11</text>
<text x="109.5" y="105.8">12</text>
<text x="112.6" y="102">GP7_SPI0TX_I2C1SCL</text>
<text x="112.6" y="104.6">GP8_SPI1RX_I2C0SDA_UART1TX</text>
<text x="112.6" y="107.1">GP9_SPI1CSn_I2C0SCL_UART1RX</text>
<text x="177.6" y="102">GP26_ADC0_I2C1SDA</text>
<text x="192.3" y="107.1">GP22</text>
<text x="193.1" y="104.6">RUN</text>
<text x="198.1" y="105.8">29</text>
<text x="198.1" y="103.3">30</text>
<text x="109.5" y="108.4">13</text>
<text x="109.5" y="110.9">14</text>
<text x="109.5" y="113.5">15</text>
<text x="112.6" y="109.6">GND</text>
<text x="112.6" y="112.2">GP10_SPI1SCK_I2C1SDA</text>
<text x="183.8" y="112.2">GP21_I2C0SCL</text>
<text x="192.9" y="109.6">GND</text>
<text x="198.1" y="113.5">26</text>
<text x="198.1" y="110.9">27</text>
<text x="198.1" y="108.4">28</text>
<text x="109.5" y="116">16</text>
<text x="109.5" y="118.5">17</text>
<text x="112.6" y="114.7">GP11_SPI1TX_I2C1SCL</text>
<text x="112.6" y="117.3">GP12_SPI1RX_I2C0SDA_UART0TX</text>
<text x="112.6" y="119.8">GP13_SPI1CSn_I2C0SCL_UART0RX</text>
<text x="174.8" y="119.8">GP18_SPI0SCK_I2C1SDA</text>
<text x="176.4" y="117.3">GP19_SPI0TX_I2C1SCL</text>
<text x="183.6" y="114.7">GP20_I2C0SDA</text>
<text x="198.1" y="118.5">24</text>
<text x="198.1" y="116">25</text>
<text x="109.5" y="121.1">18</text>
<text x="109.5" y="123.6">19</text>
<text x="112.6" y="122.3">GND</text>
<text x="112.6" y="124.9">GP14_SPI1SCK_I2C1SDA</text>
<text x="174.3" y="124.9">GP17_SPI0CSn_UART0TX</text>
<text x="192.9" y="122.3">GND</text>
<text x="198.1" y="123.6">22</text>
<text x="198.1" y="121.1">23</text>
<text x="109.5" y="126.2">20</text>
<text x="111.6" y="131.5">U1</text>
<text x="112.6" y="127.4">GP15_SPI1TX_I2C1SCL</text>
<text x="175.1" y="127.4">GP16_SPI0RX_UART0RX</text>
<text x="198.1" y="126.2">21</text>
<text x="111.6" y="133.4">Raspberry Pi Pico W</text>
</g>
<g font-size="1.8" fill="#00f">
<text x="120.5" y="55.3">SCLHV</text>
<text x="120.5" y="57.8">SDAHV</text>
<text x="214" y="59.6" transform="rotate(-90 214 59.6)">VSYS</text>
<text x="77.3" y="62.9">254PM-1x6P-V</text>
<text x="116.7" y="62.9">254PM-1x6P-V</text>
<text x="67.5" y="71.8" transform="rotate(-90 67.5 71.8)">SCLLV</text>
<text x="71.8" y="72.3" transform="rotate(-90 71.8 72.3)">SDALV</text>
<text x="91.3" y="85.8">SDA1</text>
<text x="219.6" y="85.8">1N5819</text>
<text x="223.4" y="106.1">SH-XH2.54-4PZZ</text>
<text x="236.1" y="106.1">SH-XH2.54-4PZZ</text>
<text x="89.2" y="117.6">SCL1</text>
</g>
</svg>
